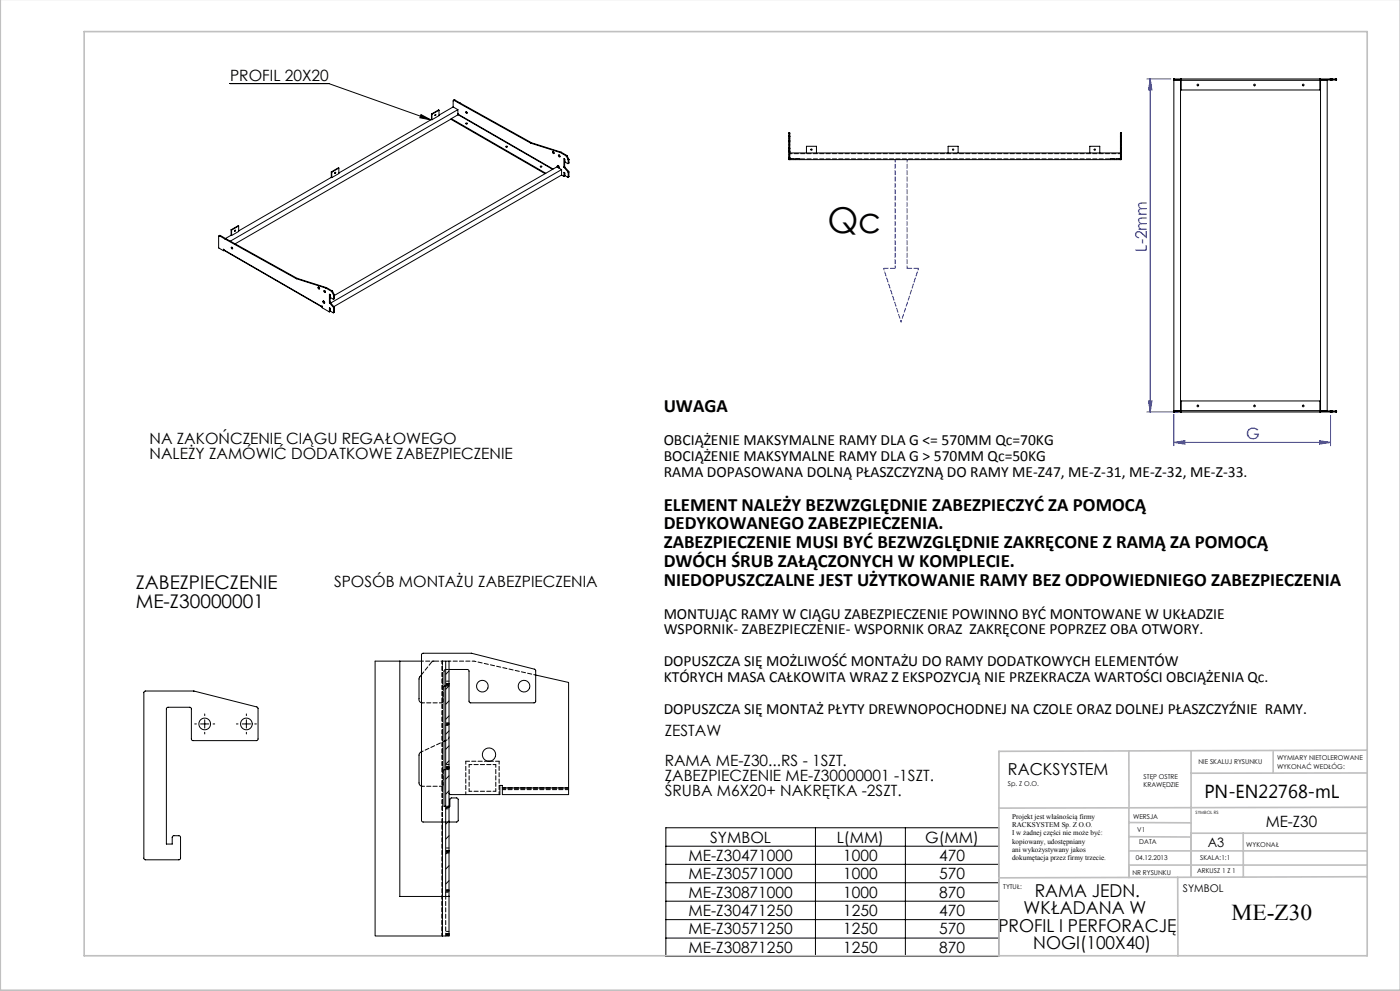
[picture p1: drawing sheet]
<svg xmlns="http://www.w3.org/2000/svg" width="420mm" height="297mm" viewBox="0 0 420 297" stroke-linecap="round" stroke-linejoin="round" font-family="sans-serif">
<g fill="none" stroke="#000" stroke-width=".3">
<path d="M69 25h29.6l30.6 10.9M126.3 34.3l2.9 1.6-3.2-.6zM60.2 217h2.5M61.4 215.7v2.5M72.7 217h2.5M73.9 215.7v2.5M199.8 248.1h99.8v38.6h-99.8zM199.8 253.6h99.8M199.8 259h99.8M244.6 248.1v38.6M271.6 248.1v38.6M199.8 264.6h99.8"/>
<path d="M199.8 270.1h99.8M199.8 275.6h99.8M199.8 281.1h99.8"/>
</g>
<path d="M344.1 23.7h7.2M345.1 23.7v99.8M345.1 23.7l.5 3.3h-1zM344.1 123.5h9.3M344.6 120.2h1l-.5 3.3zM352.2 132.6l3.3-.5v1zM352.2 124.2v9.4M352.2 132.6h47M395.9 132.1l3.3 .5-3.3 .5zM399.2 124.5v9.1" fill="none" stroke="#00f" stroke-width=".3"/>
<path d="M58.9 217h-.5M61.4 214.5v-.5M61.4 219.5v.5M63.9 217h.5M71.4 217h-.5M73.9 214.5v-.5M73.9 219.5v.5M76.4 217h.5" fill="none" stroke="#000" stroke-width=".3" stroke-dasharray="15.2 1.3 1.3 1.3"/>
<g fill="none" stroke="#c0c0c0" stroke-width=".5">
<path d="M.1 -.1v296.9h419.9M25.2 9.5h385v276.9h-385zM338.7 225.2v37.8M357.3 225v37.9v-13.2h52.9M382 225.4v6.3M410.1 224.8l-110.4 .4v61.2M410.1 231.7h-52.8M338.7 259.3h71.5M338.7 255h71.5M338.7 250.8l18.6 .1M338.7 246.5l18.6 .1M373 249.7v13.2"/>
<path d="M410.1 241.9l-110.4 .3M353.3 262.9l.1 23.5M410.2 262.7l-110.5 .4"/>
</g>
<path d="M268.5 47.8v32.6M272.1 80.4v-32.6" fill="none" stroke="#00f" stroke-width=".3" stroke-dasharray="1.3 .6" stroke-dashoffset=".5"/>
<path d="M268.5 80.4h-3.4M275.6 80.4h-3.5" fill="none" stroke="#00f" stroke-width=".3" stroke-dasharray="1.3 .6" stroke-dashoffset="-.1"/>
<path d="M265.1 80.4l5.2 16.1M270.3 96.5l5.3-16.1" fill="none" stroke="#00f" stroke-width=".3" stroke-dasharray="1.3 .6" stroke-dashoffset=".8"/>
<path d="M126.3 34.3l2.9 1.6-3.2-.6z" fill="#000"/>
<g fill="#00f">
<path d="M345.1 23.7l.5 3.3h-1zM344.6 120.2h1l-.5 3.3z"/>
<path d="M352.2 132.6l3.3-.5v1zM395.9 132.1l3.3 .5-3.3 .5z"/>
</g>
<g fill="none" stroke="#000" stroke-width=".3">
<path d="M129.4 35.8l.2 .1M129.4 34.2v1.6M129.4 34.2l.2 .1M129.4 35.8l-27.8 16M129.6 34.3v1.6M130.6 34.3l.2 .1-.2 .2zM130.6 34.3l-.1 .2M131.7 33v1.7l-2.1 1.2M131.7 33l-2.1 1.3M131.7 33l-2.3 1.2M135.4 35.6l28.3 16.3M135.4 35.6v.2l28.1 16.3"/>
<path d="M135.4 35.6l-64.9 37.5M135.9 32.1l-4.2 2.4M135.9 32.1l1.5 .8M136.2 30.1l-.3 .1v1.9M136.2 30.1l1.7 .9M136.4 30l-.4 .1M136.4 30l-.2 .1M136.4 30l1.7 .9M137.4 32.9l-68.3 39.4M137.4 32.9v1.5M137.4 34.4l-2 1.2M137.4 34.4l28.4 16.3"/>
<path d="M137.5 34.3l-.1 .1M137.5 34.3l-.1-.2v.3M137.5 34.3l28.4 16.4M137.9 31l21.4 11.9M138.1 30.9l-.2 .1M138.1 30.9l21.4 11.9M139.8 37.1h.3M139.9 33.5l.3 .4M236.6 39.9h.3M236.6 39.9v.9M236.9 39.9v.9M336.1 39.9h.3"/>
<path d="M336.1 39.9v.9M336.4 39.9v.9M352.2 23.7v99.8M352.2 24h2.2M352.2 23.7h.1M352.3 23.7v.3M352.3 23.7h46.8M354.2 24v99.2M354.2 23.7v.3M354.4 23.7v.4M354.4 24.1v2.9h41.6v-2.9M354.4 24.1h41.6"/>
<path d="M396 23.7v.4M396 24h3.1M396.1 23.7v99.8M398.2 24v99.2M399.1 24h.1M399.1 23.7h.1M399.1 23.7v.3M399.2 23.7v.3M399.2 24h.2M399.2 23.7h.2M399.4 24h.1M399.4 23.7h.1"/>
<path d="M399.4 23.7v.3M399.5 24h.1M399.5 23.7h.1M399.5 23.7v.3M399.6 23.7v.3M399.6 24h1.2M399.6 23.7h1.2M400.8 24h.2M400.8 23.7h.2M400.8 23.7v.3M401 24h.1M401 23.7h.1"/>
<path d="M401 23.7v.3M99.4 53.2h.1M99.4 51.5v1.7M99.4 51.5l.1 .1M99.4 53.2l-27.8 16M99.5 51.6v1.6M100.5 51.7h.2l-.2 .3zM100.6 51.6l-.2 .3M101.6 50.4v1.6l-2.1 1.2M101.6 50.4l-2.1 1.2M101.6 50.4l-2.2 1.1M151.9 44.1h.2"/>
<path d="M159.3 42.9l8.8 2.8M159.5 42.8l-.2 .1M159.5 42.8l8.8 2.8M162.2 50h.3M165.8 45.4l.3 .1a.25 .25 0 0 1 .2 .3 .25 .25 0 0 1-.3 .2zM166 45.5l.2 .4M166 45.4v.1M167.3 49.6h.2a.36 .36 0 0 1 .4 .4 .36 .36 0 0 1-.5 .3 .36 .36 0 0 1-.2-.5zM167.4 49.6l.4 .6M167.6 46.5h.3a.25 .25 0 0 1 .2 .3 .25 .25 0 0 1-.3 .2zM167.7 46.4l.3 .5M168.1 45.7l1.7 1"/>
<path d="M168.3 45.6l-.2 .1M168.3 45.6l1.7 1M168.5 52.5l.6 .3M168.5 52.5l-68.3 39.4M168.5 50.8l-1.4-.8-66.8 38.5M168.5 50.8l-69.3 40M168.5 50.8v1.7M169.2 50l.1 .2M169.2 52.8h-.1M169.3 50.2l1.1 1.3M169.4 49.9l.1 .2M169.4 52.7l-.2 .1"/>
<path d="M169.4 47.7v2.2M169.4 51.8v.9M169.4 49.9l-.2 .1M169.4 48.4l.9 .6 .2-.1M169.4 47.8l-.2-.2v2.4M169.4 52.5l1.1 .5M169.4 51.9l-.2-.3v1.2M169.5 50.1l-.2 .1M169.5 50.1l1.1 1.3M169.8 46.7l.1 .1M169.9 46.8l.5 1M170 46.6l.1 .1"/>
<path d="M170 46.6l-.2 .1M170.1 46.7l-.2 .1M170.1 46.7l.5 1M170.4 51.5l.1 .2M170.4 47.8l.1 .1M170.5 47.9v1M170.5 51.7v1.3M170.6 51.4l.1 .2M170.6 51.4l-.2 .1M170.6 47.7l.1 .1M170.6 47.7l-.2 .1M170.7 48.8l-.3 .2"/>
<path d="M170.7 52.9l-.3 .2M170.7 48.8l-.2 .1M170.7 47.8l-.2 .1M170.7 47.8v1M170.7 51.6v1.3M170.7 51.6l-.2 .1M170.7 52.9l-.2 .1M236.6 47.7h99.8M236.6 42.1v.2M236.6 47.1v.2M236.6 40.8v.1M236.6 45.3v.2"/>
<path d="M236.6 44.4v.2M236.6 42.3h.3M236.6 42.1h.3M236.6 45.3h.3M236.6 45.5h.3M236.6 47.1h.3M236.6 40.9h.3M236.6 47.3h.3M236.6 40.8h.3M236.6 44.6h.3M236.6 44.4h.3M236.6 47.7h.3"/>
<path d="M236.6 40.9v1.2M236.6 42.3v2.1M236.6 44.6v.7M236.6 45.5v1.6M236.6 47.3v.4M236.9 42.1v.2M236.9 47.1v.2M236.9 40.8v.1M236.9 45.3v.2M236.9 44.4v.2M236.9 47.7v.1M236.9 45.8h99.2"/>
<path d="M236.9 40.9v1.2M236.9 42.3v2.1M236.9 44.6v.7M236.9 45.5v1.6M236.9 47.3v.4M241.9 45.8v-2h3v2M284.4 45.8v-2h3v2M326.9 45.8v-2h3v2M336.1 42.1v.2M336.1 45.3v.2M336.1 47.1v.2M336.1 40.8v.1"/>
<path d="M336.1 44.4v.2M336.1 47.7v.1M336.1 42.3h.3M336.1 42.1h.3M336.1 45.3h.3M336.1 45.5h.3M336.1 47.1h.3M336.1 40.9v1.2M336.1 42.3v2.1M336.1 44.6v.7M336.1 45.5v1.6M336.1 47.3v.4"/>
<path d="M336.1 40.9h.3M336.1 47.3h.3M336.1 40.8h.3M336.1 44.6h.3M336.1 44.4h.3M336.1 47.7h.3M336.4 42.1v.2M336.4 45.3v.2M336.4 47.1v.2M336.4 40.8v.1M336.4 44.4v.2M336.4 40.9v1.2"/>
<path d="M336.4 42.3v2.1M336.4 44.6v.7M336.4 45.5v1.6M336.4 47.3v.4M65.9 70.7l-.3 .1v3.5l1.4 .8M65.9 70.7l1.6 .9M66.1 70.6l-.4 .1M66.1 70.6l-.2 .1M66.1 70.6l1.6 .9M67.1 74.9l.1 .2M67.1 74.9l-.1-.2v.4M67.1 74.9l29.5 17"/>
<path d="M67.2 75l-.2 .1M67.2 75.1l29.5 16.9-.1-.1M67.5 71.6l21.4 11.9M67.7 71.5l-.2 .1M67.7 71.5l21.4 11.9M69.3 70.5l.2 .1M69.3 68.9v1.6M69.3 68.9l.2 .1M69.3 70.5l-1.7 1M69.5 69v1.6M69.6 74.1l.2 .4M70.5 69l.2 .1-.2 .2z"/>
<path d="M70.5 69l-.1 .2M71.6 67.7v1.7l-2.1 1.2M71.6 67.7l-2.1 1.3M71.6 67.7l-2.3 1.2M88.9 83.5l8.9 2.8M89.1 83.4l-.2 .1M89.1 83.4l8.9 2.8M95.4 86.1h.3a.25 .25 0 0 1 .2 .3 .25 .25 0 0 1-.2 .2zM95.6 86l.3 .5M96.7 91.8v.4l2.1 1.2M96.7 91.8l-.1 .1M96.9 90.2h.2a.36 .36 0 0 1 .4 .4 .36 .36 0 0 1-.5 .3 .36 .36 0 0 1-.2-.5z"/>
<path d="M97.1 90.2l.3 .6M97.2 87.1l.3 .1a.25 .25 0 0 1 .2 .2 .25 .25 0 0 1-.3 .3zM97.2 90.3l-.1 .1M97.3 90.7l.1 .1M97.4 87.1l.3 .4M97.4 87.1h.1M97.8 86.3l1.7 1M98 86.2l-.2 .1M98 86.2l1.7 1M98.8 90.7l.1 .2M98.8 93.4h.1M98.9 90.9l1.1 1.2"/>
<path d="M99 90.5l.1 .2M99 93.3l-.2 .1M99 88.3v2.2M99 92.4v.9M99 90.5l-.2 .2M99.1 89.1v.1M99.1 88.4l-.3-.2v2.5M99.1 93.1l1 .6M99.1 92.5l-.3-.2v1.1M99.1 92.5h-.1M99.1 90.7l-.2 .2M99.1 90.7l1.1 1.3"/>
<path d="M99.1 89.2l.9 .5 .1-.2M99.2 89.2l-.2 .1M99.5 87.3l.1 .1M99.6 87.4l.5 1M99.7 87.2l.1 .1M99.7 87.2l-.2 .1M99.8 87.3l-.2 .1M99.8 87.3l.5 1M100 92.1l.1 .2M100.1 88.4v.2M100.1 88.6v.9M100.1 92.3v1.4"/>
<path d="M100.2 92l.1 .2M100.2 92l-.2 .1M100.3 88.3v.1M100.3 88.3l-.2 .1M100.3 89.4l-.2 .3M100.3 93.5l-.2 .2M100.3 88.4l-.2 .2M100.3 89.4l-.2 .1M100.3 88.4v1M100.3 92.2v1.3M100.3 92.2l-.2 .1M352.2 123.2h2.2"/>
<path d="M352.2 123.5h.1M352.3 123.2v.3M352.3 123.5h46.8M354.2 123.2v.3M354.4 123.1v.4M354.4 123.1h41.6M354.4 123.1v-2.9h41.6v2.9M396 123.1v.4M396 123.2h3.1M399.1 123.2h.1M399.1 123.5h.1M399.1 123.2v.3"/>
<path d="M399.2 123.2h.2M399.2 123.5h.2M399.2 123.2v.3M399.4 123.2h.1M399.4 123.5h.1M399.4 123.2v.3M399.5 123.2h.1M399.5 123.5h.1M399.5 123.2v.3M399.6 123.2h1.2M399.6 123.5h1.2M399.6 123.2v.3"/>
<path d="M400.8 123.2h.2M400.8 123.5h.2M400.8 123.2v.3M401 123.2h.1M401 123.5h.1M401 123.2v.3M119.9 198.1v70.6h14.8M126.4 198.1h-13.9v82.4h22.2v-82.4h-1v70.6M43.3 207.2l14.9-.1 18.8 4.8 .4 .4v9.2l-.5 .5-19.2-.1-.3-.4-.1-9.3-.4-.2h-6.5l-.4 .3-.1 40.7h1.8v-2l.2-.5h1.8l.4 .2 .1 6.5-.4 .5h-10.1l-.5-.4zM126.4 202.2l-.7 1.2v6.2l.2 .7 .5 .3M133.7 205.6l-.5 .1M133.7 200.6l-.5 .5v40.5h.5"/>
<path d="M134.7 200.6h5.5l.4 .3 .1 9.2 .3 .5h19.2l.5-.5v-9.1l-.3-.4-19-4.8h-14.5l-.4 .2v50l.4 .4h6.8M134.7 201.1l-1 1M134.7 205.6l-1 1M134.7 210.1l-1 1M134.7 214.6l-1 1M134.7 219l-1 1M160.7 202.3l9.9 2.2v33.6h-19.9v-2M126.4 225.3l-.5 .4-.2 .6v8.3l.2 .6 .5 .4M133.7 230.6l-.5 .1M133.7 221.9l-.5 .3M134.7 223.5l-1 1M134.7 228l-1 1"/>
<path d="M134.7 232.5l-1 1M134.7 237l-1 1M146.4 228.1h.6M150.7 236.1v-.7h-.7v2.7h-14.8l-.5-.5M150.7 236.1h19.9M132.7 246.4v34.1M134.7 241.6h.3l.1-2.3h2.2l.1 6.8-.3 .2-2.4 .1M134.7 241.5l-1 1M134.7 246l-1 1M134.7 250.5l-1 1M134.7 255l-1 1M134.7 259.5l-1 1"/>
<path d="M134.7 263.9l-1 1M134.7 268.4l-.2 .3"/>
<circle cx="139.9" cy="33.8" r=".25"/>
<circle cx="140" cy="37" r=".22"/>
<circle cx="359.4" cy="25.5" r=".25"/>
<circle cx="376.4" cy="25.5" r=".25"/>
<circle cx="391" cy="25.5" r=".25"/>
<circle cx="152" cy="44" r=".22"/>
<circle cx="162.4" cy="49.9" r=".22"/>
<circle cx="243.4" cy="44.8" r=".2"/>
<circle cx="285.9" cy="44.8" r=".2"/>
<circle cx="328.4" cy="44.8" r=".2"/>
<circle cx="69.5" cy="74.4" r=".25"/>
<circle cx="359.4" cy="121.7" r=".25"/>
<circle cx="376.4" cy="121.7" r=".25"/>
<circle cx="391" cy="121.7" r=".25"/>
<circle cx="61.4" cy="217" r="1.75"/>
<circle cx="73.9" cy="217" r="1.75"/>
<circle cx="144.7" cy="205.6" r="1.75"/>
<circle cx="157.2" cy="205.6" r="1.75"/>
<circle cx="146.7" cy="226.2" r="2"/>
</g>
<g fill="none" stroke="#000" stroke-width=".3" stroke-dasharray="1.3 .6">
<path d="M236.6 47.4l.4 .4M236.6 41.7h.3M236.6 45.8h.3M236.6 45.4h.3M236.9 42.3h-.3M236.9 42.2h-.3M236.9 47.2h-.3M236.9 41.3h-.3M236.9 41.4h-.3M236.9 46.3h-.3M236.9 46.4h-.3M236.9 47.3h-.3"/>
<path d="M236.9 47.4h-.3M236.9 47.4l.1 .1M236.9 42.7h-.3M236.9 43.2h-.3M236.9 43.7h-.3M236.9 41h-.3M236.9 45h-.3M236.9 44.8h-.3M237 47.5v.3M238.2 47.5v.3M238.7 47.8v-.3M239.9 47.8v-.3"/>
<path d="M333.1 47.8v-.3M334.4 47.5v.3M334.9 47.8v-.3M336 47.5v.3M336.1 42.3h.3M336.1 42.2h.3M336.1 47.2h.3M336.1 41.4h.3M336.1 41.3h.3M336.1 46.4h.3M336.1 46.3h.3M336.1 47.3h.3"/>
<path d="M336.1 47.4h.3M336.1 47.4l-.1 .1M336.1 42.7h.3M336.1 43.2h.3M336.1 43.7h.3M336.1 41.7h.3M336.1 45.8h.3M336.1 45.4h.3M336.4 47.4l-.4 .4M336.4 41h-.3M336.4 45h-.3M336.4 44.8h-.3"/>
<path d="M336.4 43.2h-.3M126.4 210.6h.3M133 206.1l.2-.4M126.4 235.6h.3M133 231.1l.2-.4M134.1 221.7l-.4 .2"/>
</g>
<path d="M237 47.5h2.9M336 47.5h-2.9M139.7 228.1h6.7" fill="none" stroke="#000" stroke-width=".3" stroke-dasharray="1.3 .6" stroke-dashoffset=".1"/>
<path d="M236.9 47.6h99.2M236.9 46h99.2M126.7 210.6h5.8M126.7 235.6h5.8M134.7 220.8l-.1 .6-.5 .3" fill="none" stroke="#000" stroke-width=".3" stroke-dasharray="1.3 .6" stroke-dashoffset=".6"/>
<g fill="none" stroke="#000" stroke-width=".3" stroke-dasharray="1.3 .6" stroke-dashoffset=".4">
<path d="M130.2 198.1l-.8 .4M132.7 198.1v82.4M132.5 210.6l.5-.5M132.5 235.6l.5-.5M139.7 238.1v-10M140.7 229.1h8M140.7 237.1v-8M148.7 237.1h-8M148.7 229.1v8M149.7 228.1v10M132.7 268.7v11.8M133.7 268.7v11.8"/>
<path d="M132.7 280.5v-11.8M132.7 280.5v-82.4"/>
</g>
<g fill="none" stroke="#000" stroke-width=".3" stroke-dasharray="1.3 .6" stroke-dashoffset=".5">
<path d="M133 210.1v-4M133.7 200.6h1M133.7 217.4h1M134.7 216.6h-1M134.7 217h-1M134.7 205.6h-1M134.7 205.3h-1M134.7 204.9h-1M134.7 204.1h-1M133 235.1v-4M134.7 230.6h-1M134.7 230.3h-1"/>
<path d="M134.7 229.9h-1M134.7 229.1h-1M133.7 246.4h1M133.7 242.4h1M134.7 255.6h-1M134.7 255.3h-1M134.7 241.6h-1M134.7 242h-1M134.7 254.9h-1M134.7 254.1h-1M133.7 267.4h1M134.7 266.6h-1"/>
<path d="M134.7 267h-1M134.7 279.9h-1M134.7 279.1h-1M134.7 280.3h-1"/>
</g>
<path d="M130.2 198.1h-3.8M142.2 198.1h-7.5M160.7 202.3l-18.5-4.2M133.2 222.2l-6.8 3.1" fill="none" stroke="#000" stroke-width=".3" stroke-dasharray="1.3 .6" stroke-dashoffset=".7"/>
<path d="M129.4 198.5l-3 3.7M147 228.1h2.7M150.7 236.6h19.9M170.6 236.1h-19.9" fill="none" stroke="#000" stroke-width=".3" stroke-dasharray="1.3 .6" stroke-dashoffset=".2"/>
<path d="M133.7 198.1h-3.5" fill="none" stroke="#000" stroke-width=".3" stroke-dasharray="1.3 .6" stroke-dashoffset="-.2"/>
<path d="M132.7 198.1v48.3" fill="none" stroke="#000" stroke-width=".3" stroke-dasharray="1.3 .6" stroke-dashoffset=".3"/>
<text font-size="10.7" x="248.2" y="69.8">Qc</text>
<text font-size="6.8" x="369.5" y="275.8">ME-Z30</text>
<g font-size="5.6">
<text x="199.1" y="123.6">UWAGA</text>
<text x="199.1" y="153">ELEMENT NALEŻY BEZWZGLĘDNIE ZABEZPIECZYĆ ZA POMOCĄ</text>
<text x="199.1" y="158.7">DEDYKOWANEGO ZABEZPIECZENIA.</text>
<text x="199.1" y="164.3">ZABEZPIECZENIE MUSI BYĆ BEZWZGLĘDNIE ZAKRĘCONE Z RAMĄ ZA POMOCĄ</text>
<text x="199.1" y="170">DWÓCH ŚRUB ZAŁĄCZONYCH W KOMPLECIE.</text>
<text x="40.7" y="176.6">ZABEZPIECZENIE</text>
<text x="199.1" y="175.6">NIEDOPUSZCZALNE JEST UŻYTKOWANIE RAMY BEZ ODPOWIEDNIEGO ZABEZPIECZENIA</text>
<text x="40.7" y="182.2">ME-Z30000001</text>
<text x="361.3" y="239.1">PN-EN22768-mL</text>
</g>
<g font-size="5.3">
<text x="310.4" y="269">RAMA JEDN.</text>
<text x="307.1" y="274.1">WKŁADANA W</text>
<text x="299.5" y="279.2">PROFIL I PERFORACJĘ</text>
<text x="310" y="284.3">NOGI(100X40)</text>
</g>
<text font-size="4.9" x="302.4" y="232.4">RACKSYSTEM</text>
<g font-size="4.7">
<text x="69" y="24.4">PROFIL 20X20</text>
<text x="44.9" y="133.1">NA ZAKOŃCZENIE CIĄGU REGAŁOWEGO</text>
<text x="44.9" y="137.6">NALEŻY ZAMÓWIĆ DODATKOWE ZABEZPIECZENIE</text>
<text x="199.1" y="133.4">OBCIĄŻENIE MAKSYMALNE RAMY DLA G &lt;= 570MM Qc=70KG</text>
<text x="199.1" y="138.1">BOCIĄŻENIE MAKSYMALNE RAMY DLA G &gt; 570MM Qc=50KG</text>
<text x="199.1" y="142.9">RAMA DOPASOWANA DOLNĄ PŁASZCZYZNĄ DO RAMY ME-Z47, ME-Z-31, ME-Z-32, ME-Z-33.</text>
<text x="100.2" y="175.9">SPOSÓB MONTAŻU ZABEZPIECZENIA</text>
<text x="199.1" y="185.4">MONTUJĄC RAMY W CIĄGU ZABEZPIECZENIE POWINNO BYĆ MONTOWANE W UKŁADZIE</text>
<text x="199.1" y="190.1">WSPORNIK- ZABEZPIECZENIE- WSPORNIK ORAZ ZAKRĘCONE POPRZEZ OBA OTWORY.</text>
<text x="199.1" y="199.6">DOPUSZCZA SIĘ MOŻLIWOŚĆ MONTAŻU DO RAMY DODATKOWYCH ELEMENTÓW</text>
<text x="199.1" y="204.4">KTÓRYCH MASA CAŁKOWITA WRAZ Z EKSPOZYCJĄ NIE PRZEKRACZA WARTOŚCI OBCIĄŻENIA Qc.</text>
<text x="199.1" y="213.9">DOPUSZCZA SIĘ MONTAŻ PŁYTY DREWNOPOCHODNEJ NA CZOLE ORAZ DOLNEJ PŁASZCZYŹNIE RAMY.</text>
<text x="199.4" y="220.6">ZESTAW</text>
<text x="199.4" y="229.6">RAMA ME-Z30...RS - 1SZT.</text>
<text x="199.4" y="234.1">ZABEZPIECZENIE ME-Z30000001 -1SZT.</text>
<text x="199.4" y="238.7">ŚRUBA M6X20+ NAKRĘTKA -2SZT.</text>
<text x="379.7" y="247.8">ME-Z30</text>
<text x="213.1" y="252.5">SYMBOL</text>
<text x="251" y="252.5">L(MM)</text>
<text x="277.6" y="252.5">G(MM)</text>
<text x="206.6" y="258">ME-Z30471000</text>
<text x="206.6" y="263.5">ME-Z30571000</text>
<text x="253" y="258">1000</text>
<text x="253" y="263.5">1000</text>
<text x="281.7" y="258">470</text>
<text x="281.7" y="263.5">570</text>
<text x="206.6" y="269">ME-Z30871000</text>
<text x="253" y="269">1000</text>
<text x="281.7" y="269">870</text>
<text x="206.6" y="274.5">ME-Z30471250</text>
<text x="253" y="274.5">1250</text>
<text x="281.7" y="274.5">470</text>
<text x="206.6" y="280.1">ME-Z30571250</text>
<text x="253" y="280.1">1250</text>
<text x="281.7" y="280.1">570</text>
<text x="206.6" y="285.6">ME-Z30871250</text>
<text x="253" y="285.6">1250</text>
<text x="281.7" y="285.6">870</text>
</g>
<g font-size="4.7" fill="#00f">
<text x="344.1" y="75.4" transform="rotate(-90 344.1 75.4)">L-2mm</text>
<text x="373.8" y="131.6">G</text>
</g>
<text font-size="3.9" x="362.3" y="253.8">A3</text>
<text font-size="3.2" x="354.9" y="267.2">SYMBOL</text>
<g font-size="2.2">
<text x="303.6" y="245.3">Projekt jest właśnością firmy</text>
<text x="303.6" y="247.8">RACKSYSTEM Sp. Z O.O.</text>
<text x="303.6" y="250.3">I w żadnej części nie może być:</text>
<text x="303.6" y="252.8">kopiowany, udostępniany</text>
<text x="303.6" y="255.3">ani wykożystywany jakos</text>
<text x="303.6" y="257.8">dokumętacja przez firmy trzecie.</text>
</g>
<g font-size="2">
<text x="383.1" y="227.9">WYMIARY NIETOLEROWANE</text>
<text x="343.1" y="233.4">STĘP OSTRE</text>
<text x="359.5" y="228.9">NIE SKALUJ RYSUNKU</text>
<text x="383.1" y="230.4">WYKONAĆ WEDŁÓG:</text>
<text x="302.4" y="235.5">Sp. Z O.O.</text>
<text x="343.1" y="235.9">KRAWĘDZIE</text>
<text x="339.9" y="245.4">WERSJA</text>
<text x="341.2" y="249.4">V1</text>
<text x="340.7" y="257.7">04.12.2013</text>
<text x="341.8" y="252.9">DATA</text>
<text x="360.1" y="257.7">SKALA:1:1</text>
<text x="373.9" y="253.8">WYKONAŁ</text>
<text x="339.7" y="262.3">NR RYSUNKU</text>
<text x="359.1" y="261.8">ARKUSZ 1 Z 1</text>
<text x="301" y="266.4">TYTUŁ:</text>
</g>
<text font-size="1.3" x="358.7" y="244">SYMBOL RS</text>
</svg>
